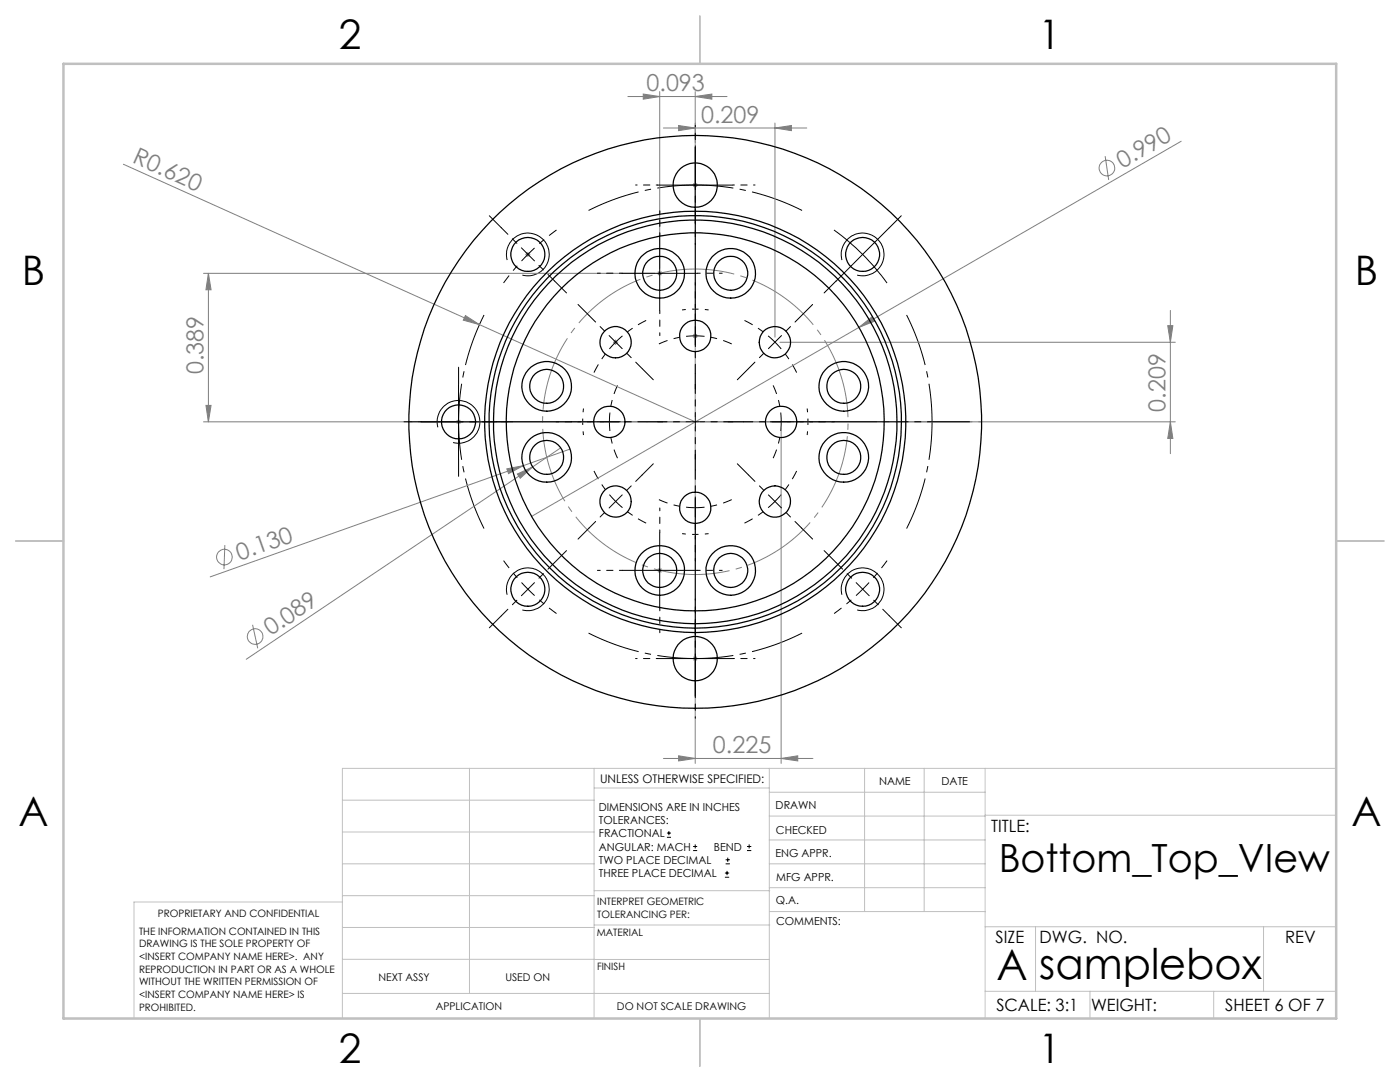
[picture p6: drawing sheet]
<svg xmlns="http://www.w3.org/2000/svg" width="279mm" height="216mm" viewBox="0 0 279 216" stroke-linecap="round" stroke-linejoin="round" font-family="sans-serif">
<g fill="none" stroke="#808080" stroke-width=".2">
<path d="M125.3 19.3h19.8M128.4 18.8l3.3 .5-3.3 .5zM131.7 18.3v35.2M138.7 19.3l3.4-.5v1zM138.7 18.3v64.9M24.6 32.8l71.1 32M132.4 25.5h28.6M135.4 25l3.3 .5-3.3 .6zM138.3 36.9h.9M138.4 36.6l.7 .7M139.1 36.6l-.7 .7M154.7 25.5l3.2-.5v1.1z"/>
<path d="M154.7 24.6v42.7M220.6 31.2l.7 4.7M235.7 28.2l-64.3 37.1M40.6 54.5h90.1M41.6 54.5v29.7M41.6 54.5l.5 3.3h-1zM104.8 50.8h1M105 50.4l.7 .7M105.3 50.3v1M105.7 50.4l-.7 .7M131.2 54.5h1M131.3 54.2l.7 .7"/>
<path d="M131.7 54v1M132 54.2l-.7 .7M92.9 63l2.8 1.8-3.2-.9zM95.7 64.8l43 19.4M122.3 68.3h1.1M122.5 67.9l.7 .8M122.8 67.8v1M123.2 67.9l-.7 .8M138.3 67h.9M138.4 66.7l.7 .7M139.1 66.7l-.7 .7M155.6 68.3h79"/>
<path d="M171.4 65.3l2.6-2.1 .5 .9zM171.4 65.3l-65.3 37.7M233 65h1.1l-.5 3.3zM233.6 61.9v28.6M40.6 84.2h97.2M41.1 80.9h1l-.5 3.3zM91.2 83.8l.7 .7M91.5 83.7v1M91.9 83.8l-.7 .7M101.1 93.6l3.3-.7-2.9 1.6zM103.3 94.6l3-1.4-2.5 2.2zM106.3 93.2l-57.2 38.4"/>
<path d="M111.9 89.4l-5.6 3.8M113.8 89.6l-71.9 25.5M138.7 85.2v67.1M139.7 84.2h94.9M155.9 85.2v67.1M233.6 84.2l.5 3.3h-1.1zM44.9 108.8l-.2 4.8M131.2 113.8h1M131.3 113.5l.7 .7M131.7 113.3v1M132 113.5l-.7 .7M50.4 124.7l1 4.7"/>
<path d="M138.3 131.4h.9M138.4 131.1l.7 .7M139.1 131.1l-.7 .7M132.4 151.3h29.8M135.4 150.8l3.3 .5-3.3 .5zM155.9 151.3l3.3-.5v1z"/>
<circle cx="220.9" cy="33.6" r="1.55"/>
<circle cx="44.8" cy="111.2" r="1.56"/>
<circle cx="50.9" cy="127" r="1.55"/>
</g>
<g fill="none" stroke="#000" stroke-width=".2">
<path d="M131.2 36.9h15.1M138.7 29.4v15M101.2 51.9a4.3 4.3 0 0 1 3.7-5.4 4.3 4.3 0 0 1 4.7 4.6 4.3 4.3 0 0 1-5.4 3.8M124.2 54.5h15M131.7 47v15M166.4 45.9l3 2.3 2.8 2.6M168 51.9a4.3 4.3 0 0 1 3.7-5.4 4.3 4.3 0 0 1 4.7 4.6 4.3 4.3 0 0 1-5.3 3.8M172.2 50.8l1.9 2 2.9 3.7M172.2 50.8l-5.3 5.3M177.4 45.5l-5.2 5.3M91.5 76.7v15M84 84.2h15"/>
<path d="M87.4 85.3a4.3 4.3 0 0 1 3.7-5.4 4.3 4.3 0 0 1 4.6 4.6 4.3 4.3 0 0 1-5.3 3.8M101.2 118.7a4.3 4.3 0 0 1 3.8-5.4 4.3 4.3 0 0 1 4.6 4.7 4.3 4.3 0 0 1-5.4 3.7M124.2 113.8h15M131.7 106.3v15M168 118.7a4.3 4.3 0 0 1 3.8-5.3 4.3 4.3 0 0 1 4.6 4.6 4.3 4.3 0 0 1-5.3 3.7M131.2 131.4h15.1M138.7 123.9v15M133.1 167.1h.8M133.1 166.2h.8M133.5 165.8v.9M138.3 169.7h.8M138.3 168.9h.8"/>
<path d="M138.7 168.5v.8M144.7 175h.8M144.7 174.2h.8M144.8 172.4h.9M144.8 171.6h.9M145.1 173.8v.8M145.2 171.1v.9M149.1 169.7h.8M149.1 168.9h.8M149.5 168.5v.8"/>
</g>
<path d="M167.9 75.2a30.5 30.5 0 0 0-51.1-12.2 30.5 30.5 0 0 0 14.1 50.6 30.5 30.5 0 0 0 37.4-36.8l-.4-1.6" fill="none" stroke="#808080" stroke-width=".2" stroke-dasharray="15.2 1.3 1.3 1.3" stroke-dashoffset="7.1" stroke-linecap="butt"/>
<g fill="none" stroke="#000" stroke-width=".2" stroke-dasharray="15.2 1.3 1.3 1.3" stroke-dashoffset="13.4" stroke-linecap="butt">
<path d="M105.4 50.8l-2.6 2.7-2.3 3M105.4 50.8l2.7-2.6 3-2.3M122.9 68.3a22.5 22.5 0 0 0-4.4 6M122.9 68.3a22.5 22.5 0 0 1 6.1-4.4M138.8 67a17.1 17.1 0 0 0-7.3 1.6M138.8 67a17.1 17.1 0 0 1 7.2 1.6M154.7 68.3a22.5 22.5 0 0 0-6.1-4.4M154.7 68.3a22.5 22.5 0 0 1 4.3 6M121.6 84.2a17.1 17.1 0 0 0 1.6 7.2M121.6 84.2a17.1 17.1 0 0 1 1.6-7.3M155.9 84.2a17.1 17.1 0 0 0-1.6-7.3M155.9 84.2a17.1 17.1 0 0 1-1.6 7.2"/>
<path d="M105.4 117.6l2.7 2.5 3 2.3M105.4 117.6l-2.6-2.8-2.3-2.9M122.9 100.1a22.5 22.5 0 0 0 6.1 4.3M122.9 100.1a22.5 22.5 0 0 1-4.4-6.1M138.8 101.3a17.1 17.1 0 0 0 7.2-1.6M138.8 101.3a17.1 17.1 0 0 1-7.3-1.6M154.7 100.1a22.5 22.5 0 0 0 4.3-6.1M154.7 100.1a22.5 22.5 0 0 1-6.1 4.3M172.2 117.6l2.5-2.8 2.3-2.9M172.2 117.6l-2.8 2.5-2.9 2.3"/>
</g>
<path d="M160.1 42a47.2 47.2 0 0 0-42.6 0M96.6 62.9a47.2 47.2 0 0 0 0 42.6M180.9 105.5a47.2 47.2 0 0 0 0-42.6M117.5 126.3a47.2 47.2 0 0 0 42.6 0" fill="none" stroke="#000" stroke-width=".2" stroke-dasharray="15.2 1.3 1.3 1.3" stroke-dashoffset="4.6" stroke-linecap="butt"/>
<path d="M141.4 61.8a22.5 22.5 0 0 0-5.3 0M116.4 81.5a22.5 22.5 0 0 0 0 5.3M161.1 86.8a22.5 22.5 0 0 0 0-5.3M136.1 106.5a22.5 22.5 0 0 0 5.3 0" fill="none" stroke="#000" stroke-width=".2" stroke-dasharray="15.2 1.3 1.3 1.3" stroke-dashoffset="14.5" stroke-linecap="butt"/>
<g fill="none" stroke="#c0c0c0" stroke-width=".2">
<path d="M68.3 159.7h50.3M93.7 153.3v44.9M118.6 153.3v49.9M118.6 157.2h34.9M153.5 153.3v49.9M153.5 158.1h43.1M172.5 153.3v28.6M184.4 153.3v28.6M196.6 153.3v49.9M266.7 153.3h-198.4v49.9M68.3 178.7h50.3M68.3 172.4h50.3"/>
<path d="M68.3 166h50.3M68.3 180h-41.6v23.2M118.6 177.7h35M153.5 167.6h43.1M153.5 162.8h43.1M153.5 172.4h43.1M153.5 177.1h43.1M196.6 162.7h70.1M68.3 198.2h85.2M68.3 191.4l85.2 .1M68.3 185.1h50.3M118.6 184.6h35"/>
<path d="M153.6 181.9h43M196.6 197.8h70.1M196.6 184.9h70.1M206.7 184.9v12.9M217.5 197.8v5.4M242.2 197.8v5.4M252.2 184.9v12.9"/>
</g>
<path d="M139.7 3.2v9.5M3.1 107.9h9.6M266.7 107.9h9.5M139.7 203.2v9.6" fill="none" stroke="#c0c0c0" stroke-width=".25"/>
<path d="M12.7 12.7h254v190.5h-254z" fill="none" stroke="#c0c0c0" stroke-width=".5"/>
<path d="M81.6 84.2h114.3" fill="none" stroke="#808080" stroke-width=".2" stroke-dasharray="15.2 1.3 1.3 1.3" stroke-dashoffset="-1.9"/>
<g fill="none" stroke="#000" stroke-width=".2" stroke-dasharray="15.2 1.3 1.3 1.3">
<path d="M100.1 45.5l-2.4-2.4M110.7 56.1l2.4 2.4M138.8 59.5v-3.1M166.9 56.1l-2.4 2.4M177.5 45.5l2.4-2.4M91.5 76.7v-3.4M117.6 63l-2.2-2.2M128.2 73.6l2.2 2.2M138.8 74.5v3.1M149.4 73.6l-2.3 2.2M160 63l2.2-2.2M84 84.2h-3.4"/>
<path d="M91.5 91.7v3.4M99 84.2h3.4M114.1 84.2h-3.1M128.2 94.8l2.2-2.3M129.1 84.2h3.1M138.8 93.8v-3.1M148.4 84.2h-3.1M149.4 94.8l-2.3-2.3M163.4 84.2h3.1M110.7 112.3l2.4-2.4M117.6 105.4l-2.2 2.2M138.8 108.8v3.1"/>
<path d="M160 105.4l2.2 2.2M166.9 112.3l-2.4-2.4M100.1 122.9l-2.4 2.4M177.5 122.9l2.4 2.4"/>
</g>
<g fill="none" stroke="#000" stroke-width=".2" stroke-dasharray="15.2 1.3 1.3 1.3" stroke-dashoffset="13.4">
<path d="M105.4 50.8l-5.3-5.3M105.4 50.8l5.3 5.3M122.9 68.3l-5.3-5.3M122.9 68.3l5.3 5.3M138.8 67v-7.5M138.8 67v7.5M154.7 68.3l5.3-5.3M154.7 68.3l-5.3 5.3M121.6 84.2h-7.5M121.6 84.2h7.5M138.8 84.2v-7.5M138.8 84.2h-7.5"/>
<path d="M138.8 84.2v7.5M138.8 84.2h7.5M155.9 84.2h7.5M155.9 84.2h-7.5M105.4 117.6l-5.3 5.3M105.4 117.6l5.3-5.3M122.9 100.1l-5.3 5.3M122.9 100.1l5.3-5.3M138.8 101.3v7.5M138.8 101.3v-7.5M154.7 100.1l5.3 5.3M154.7 100.1l-5.3-5.3"/>
<path d="M172.2 117.6l5.3 5.3M172.2 117.6l-5.3-5.3"/>
</g>
<path d="M138.8 69.2v-39.8M123.8 84.2h-39.8M138.8 99.2v39.7M153.8 84.2h39.7" fill="none" stroke="#000" stroke-width=".2" stroke-dasharray="15.2 1.3 1.3 1.3" stroke-dashoffset="6.8"/>
<path d="M124.2 54.5h-5M131.7 47v-4.9M139.2 54.5h4.9M131.7 62v5M124.2 113.8h-5M131.7 106.3v-4.9M139.2 113.8h4.9M131.7 121.3v5" fill="none" stroke="#000" stroke-width=".2" stroke-dasharray="15.2 1.3 1.3 1.3" stroke-dashoffset="14.7"/>
<path d="M131.3 36.9h-4.5M138.8 29.4v-4.4M146.3 36.9h4.4M138.8 44.4v4.4M131.3 131.4h-4.5M138.8 123.9v-4.4M138.8 138.9v4.4M146.3 131.4h4.4" fill="none" stroke="#000" stroke-width=".2" stroke-dasharray="15.2 1.3 1.3 1.3" stroke-dashoffset="14.9"/>
<g fill="#808080">
<path d="M92.9 63l2.8 1.8-3.2-.9z"/>
<path d="M101.1 93.6l3.3-.7-2.9 1.6z"/>
<path d="M171.4 65.3l2.6-2.1 .5 .9z"/>
<path d="M103.3 94.6l3-1.4-2.5 2.2z"/>
<path d="M155.9 151.3l3.3-.5v1zM135.4 150.8l3.3 .5-3.3 .5zM154.7 25.5l3.2-.5v1.1zM135.4 25l3.3 .5-3.3 .6z"/>
<path d="M128.4 18.8l3.3 .5-3.3 .5zM138.7 19.3l3.4-.5v1z"/>
<path d="M41.6 54.5l.5 3.3h-1zM41.1 80.9h1l-.5 3.3zM233 65h1.1l-.5 3.3zM233.6 84.2l.5 3.3h-1.1z"/>
</g>
<g fill="none" stroke="#000" stroke-width=".25">
<circle cx="138.8" cy="36.9" r="4.4"/>
<circle cx="105.3" cy="50.8" r="3.4"/>
<circle cx="131.7" cy="54.5" r="3.4"/>
<circle cx="131.7" cy="54.5" r="4.9"/>
<circle cx="145.8" cy="54.5" r="3.4"/>
<circle cx="145.8" cy="54.5" r="4.9"/>
<circle cx="172.2" cy="50.8" r="3.4"/>
<circle cx="109.1" cy="77.1" r="5"/>
<circle cx="109.1" cy="77.1" r="3.4"/>
<circle cx="122.9" cy="68.3" r="3.1"/>
<circle cx="138.7" cy="67" r="3.1"/>
<circle cx="154.6" cy="68.3" r="3.1"/>
<circle cx="168.4" cy="77.1" r="5"/>
<circle cx="168.4" cy="77.1" r="3.4"/>
<circle cx="91.5" cy="84.2" r="3.4"/>
<circle cx="109.1" cy="91.3" r="3.4"/>
<circle cx="109.1" cy="91.3" r="4.9"/>
<circle cx="121.6" cy="84.2" r="3.1"/>
<circle cx="138.7" cy="84.2" r="41.1"/>
<circle cx="138.7" cy="84.2" r="37.7"/>
<circle cx="138.7" cy="84.2" r="40.3"/>
<circle cx="138.8" cy="84.2" r="57.1"/>
<circle cx="138.8" cy="84.2" r="42"/>
<circle cx="155.9" cy="84.2" r="3.1"/>
<circle cx="168.4" cy="91.3" r="4.9"/>
<circle cx="168.4" cy="91.3" r="3.4"/>
<circle cx="105.3" cy="117.6" r="3.4"/>
<circle cx="122.9" cy="100.1" r="3.1"/>
<circle cx="131.7" cy="113.8" r="5"/>
<circle cx="131.7" cy="113.8" r="3.4"/>
<circle cx="138.7" cy="101.3" r="3.1"/>
<circle cx="145.8" cy="113.8" r="5"/>
<circle cx="145.8" cy="113.8" r="3.4"/>
<circle cx="154.6" cy="100.1" r="3.1"/>
<circle cx="172.2" cy="117.6" r="3.4"/>
<circle cx="138.8" cy="131.4" r="4.4"/>
</g>
<g font-size="8.5">
<text x="198.9" y="195.5">A</text>
<text x="207.4" y="195.4">samplebox</text>
</g>
<g font-size="8.1">
<text x="67.6" y="9.7">2</text>
<text x="207.3" y="9.7">1</text>
<text x="4.4" y="57">B</text>
<text x="270.4" y="57">B</text>
<text x="3.7" y="164.9">A</text>
<text x="269.7" y="164.9">A</text>
<text x="67.6" y="212.2">2</text>
<text x="207.3" y="212.2">1</text>
</g>
<text font-size="7.8" x="199.3" y="174">Bottom_Top_VIew</text>
<g font-size="4.7" fill="#808080">
<text x="129" y="18.2">0.093</text>
<text x="139.9" y="24.5">0.209</text>
<text x="26.2" y="32.4" transform="rotate(24 26.2 32.4)">R0.620</text>
<text x="224" y="33.7" transform="rotate(-30 224 33.7)">0.990</text>
<text x="40.6" y="74.7" transform="rotate(-90 40.6 74.7)">0.389</text>
<text x="232.6" y="82.2" transform="rotate(-90 232.6 82.2)">0.209</text>
<text x="47.8" y="111.9" transform="rotate(-20 47.8 111.9)">0.130</text>
<text x="54" y="127" transform="rotate(-34 54 127)">0.089</text>
<text x="142.3" y="150.3">0.225</text>
</g>
<g font-size="3.4">
<text x="197.8" y="166">TITLE:</text>
<text x="198.7" y="188.1">SIZE</text>
<text x="207.5" y="188.1">DWG. NO.</text>
<text x="256.5" y="188.2">REV</text>
<text x="198.8" y="201.7">SCALE: 3:1</text>
<text x="217.7" y="201.8">WEIGHT:</text>
<text x="244.5" y="201.7">SHEET 6 OF 7</text>
</g>
<text font-size="2.4" x="119.8" y="156.2">UNLESS OTHERWISE SPECIFIED:</text>
<g font-size="2.2">
<text x="119.5" y="161.8">DIMENSIONS ARE IN INCHES</text>
<text x="154.8" y="161.4">DRAWN</text>
<text x="175.4" y="156.6">NAME</text>
<text x="187.9" y="156.7">DATE</text>
<text x="119.5" y="164.4">TOLERANCES:</text>
<text x="119.5" y="167.1">FRACTIONAL</text>
<text x="154.9" y="166.3">CHECKED</text>
<text x="119.5" y="169.7">ANGULAR: MACH</text>
<text x="119.5" y="172.4">TWO PLACE DECIMAL</text>
<text x="142.5" y="169.7">BEND</text>
<text x="154.8" y="171">ENG APPR.</text>
<text x="119.5" y="175">THREE PLACE DECIMAL</text>
<text x="154.9" y="175.7">MFG APPR.</text>
<text x="154.9" y="180.4">Q.A.</text>
<text x="154.9" y="184.6">COMMENTS:</text>
</g>
<g font-size="2.1">
<text x="75.5" y="195.7">NEXT ASSY</text>
<text x="100.9" y="195.7">USED ON</text>
<text x="86.9" y="201.5">APPLICATION</text>
<text x="123.1" y="201.6">DO NOT SCALE DRAWING</text>
</g>
<g font-size="2">
<text x="31.5" y="182.9">PROPRIETARY AND CONFIDENTIAL</text>
<text x="119.2" y="180.6">INTERPRET GEOMETRIC</text>
<text x="119.2" y="183.1">TOLERANCING PER:</text>
<text x="27.8" y="186.5">THE INFORMATION CONTAINED IN THIS</text>
<text x="27.8" y="189">DRAWING IS THE SOLE PROPERTY OF</text>
<text x="27.8" y="191.6">&lt;INSERT COMPANY NAME HERE&gt;. ANY</text>
<text x="119.1" y="186.7">MATERIAL</text>
<text x="27.8" y="194.1">REPRODUCTION IN PART OR AS A WHOLE</text>
<text x="27.8" y="196.6">WITHOUT THE WRITTEN PERMISSION OF</text>
<text x="119.1" y="193.5">FINISH</text>
<text x="27.8" y="199.1">&lt;INSERT COMPANY NAME HERE&gt; IS</text>
<text x="27.8" y="201.7">PROHIBITED.</text>
</g>
</svg>
